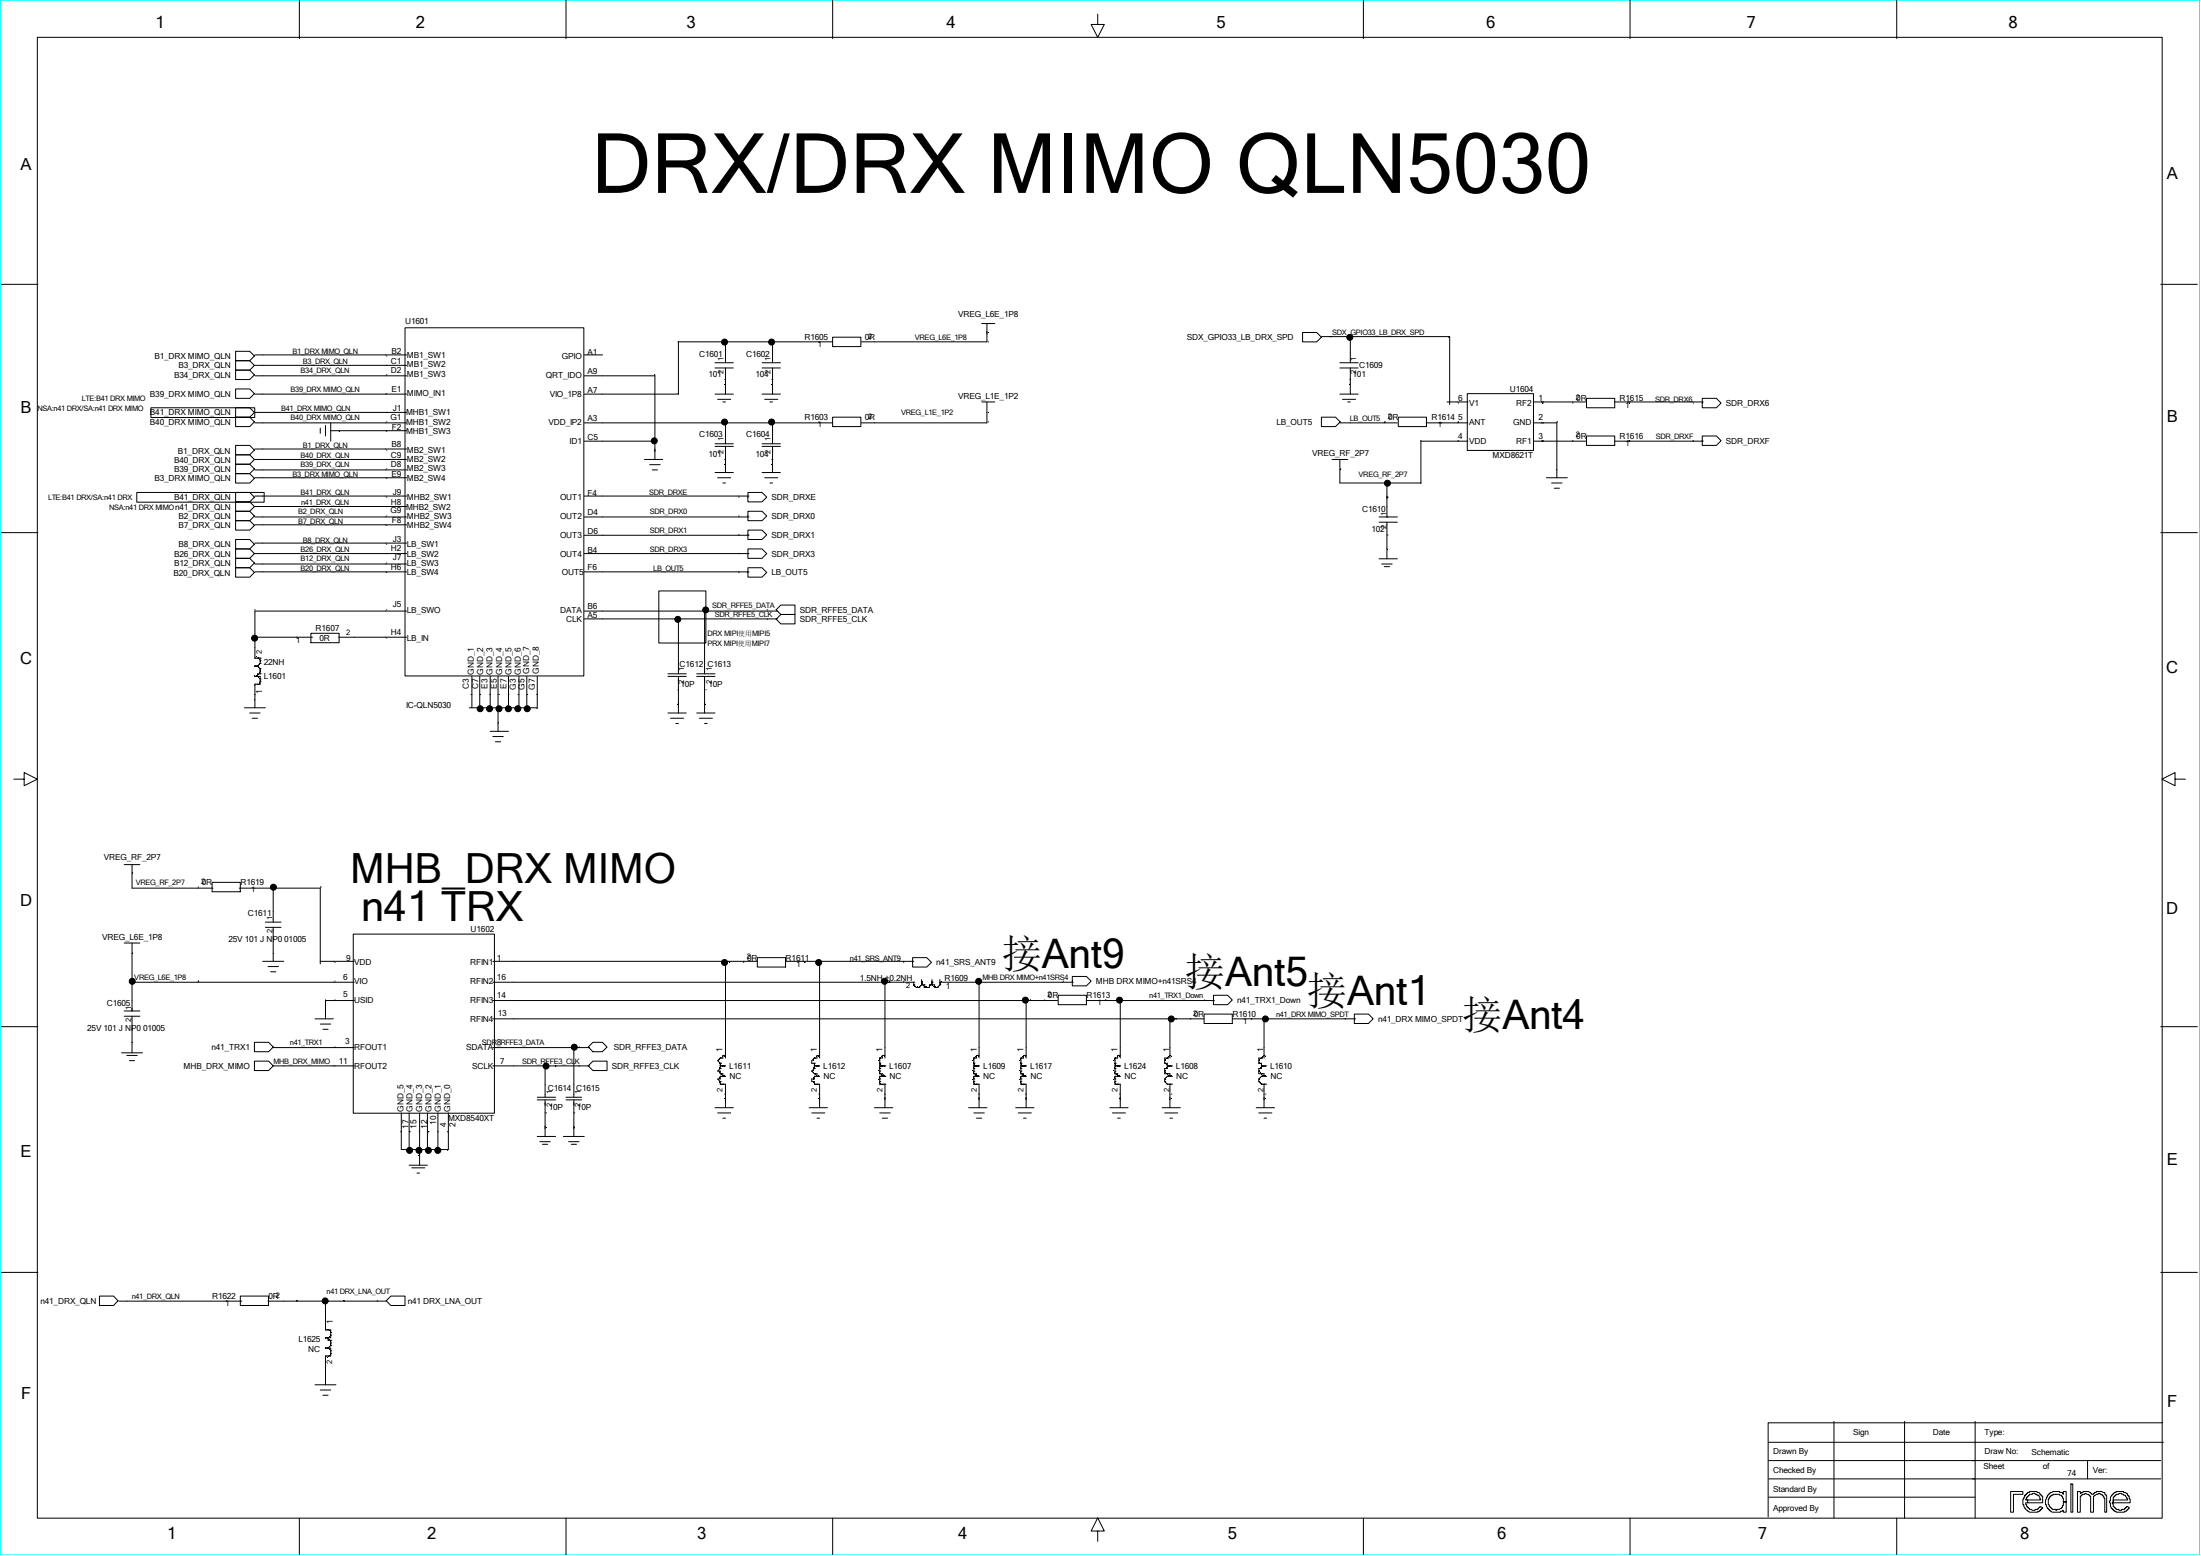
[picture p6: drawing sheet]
<svg xmlns="http://www.w3.org/2000/svg" width="297mm" height="210mm" viewBox="0 0 297 210" stroke-linecap="round" stroke-linejoin="round" font-family="sans-serif">
<path d="M.1 0h296.7v209.8h-296.7z" fill="none" stroke="#0ff" stroke-width=".13"/>
<g fill="none" stroke="#000" stroke-width=".13">
<path d="M40.4 0v5.2M76.4 0v5.2M112.4 0v5.2M184 0v5.2M220 0v5.2M255.9 0v5.2M5 5h286.8v199.9h-286.8zM148.1 1.9v1.4h.9l-.9 1.7-.9-1.7h.9M.2 38.4h4.9M291.6 38.4h4.9M20.4 55h14v1.3h-14zM31.8 47.4h1.9l.6 .6-.6 .7h-1.9z"/>
<path d="M31.8 52.5h1.9l.6 .6-.6 .7h-1.9zM31.8 56.3h1.9l.6 .6-.6 .7h-1.9zM31.8 48.7h1.9l.6 .6-.6 .7h-1.9zM31.8 50h1.9l.6 .6-.6 .6h-1.9zM31.8 55h1.9l.6 .7-.6 .6h-1.9zM34.4 47.9h20.5M34.4 53.2h20.5M34.4 57.1h20.5M34.4 49.3h20.5M34.4 50.7h20.5M34.4 55.7h20.5M43.2 57.8v.7"/>
<path d="M43.9 57.4v1.4M44.6 58.1h10.3M44.6 57.1v2.4M54.7 44.2h24.1v47h-24.1zM78.8 47.9h2.5M78.8 57.1h33.6M78.8 50.7h9.6v11.3M78.8 59.5h9.6M96.5 53.2h2.5M96.5 49.7h2.5M96.5 49h2.5M96.5 59.9h2.5"/>
<path d="M96.8 53.9h1.8M97.5 54.2h.4M97.9 46.1v2.9M97.9 49.7v3.5M97.9 57.1v2.8M102.8 53.2h2.5M102.8 49.7h2.5M102.8 49h2.5M102.8 59.9h2.5M103.2 53.9h1.8M103.9 54.2h.3M104.2 46.1v2.9"/>
<path d="M104.2 49.7v3.5M104.2 57.1v2.8M112.4 45.5h3.8v1.3h-3.8zM112.4 56.3h3.8v1.3h-3.8zM112.4 46.1h-20.9v7.1h-12.7M132.5 54.2h1.7M132.5 43.7h1.7M133.2 43.7v2.4h-17M133.2 54.2v2.9h-17M175.8 44.9h1.9l.6 .6-.6 .6h-1.9zM178.3 56.3h1.9l.6 .6-.6 .7h-1.9zM178.3 45.4h17.3v9.2"/>
<path d="M180.8 53.2h2.5M180.8 49.7h2.5M180.8 49h2.5M180.8 57.1h7.8M181.2 53.9h1.7M181.9 54.2h.3M182.2 45.4v3.6M182.2 49.7v3.5M188.7 56.3h3.8v1.3h-3.8zM192.4 57.1h5.7M195.3 54.2h2.8M198 53.1h8.9v7.7h-8.9z"/>
<path d="M198.1 59.5h-6.4v5.7h-10.9v-3.2M206.9 54.2h7.1M206.9 57.1h3.2v7.4M206.9 59.5h7.1M214.1 53.8h3.8v1.2h-3.8zM214.1 58.8h3.8v1.3h-3.8zM217.8 54.2h12M217.8 59.5h12M229.7 53.8h1.9l.6 .6-.6 .6h-1.9zM229.7 58.8h1.9l.6 .7-.6 .6h-1.9zM.2 71.9h4.9M18.5 66.5h17.1v1.3h-17.1z"/>
<path d="M31.8 69h1.9l.6 .6-.6 .7h-1.9zM31.8 70.3h1.9l.6 .6-.6 .6h-1.9zM31.8 62.7h1.9l.6 .6-.6 .6h-1.9zM31.8 72.8h1.9l.6 .6-.6 .7h-1.9zM31.8 74.1h1.9l.6 .6-.6 .7h-1.9zM31.8 75.4h1.9l.6 .6-.6 .6h-1.9zM31.8 66.5h1.9l.6 .6-.6 .6h-1.9zM31.8 63.9h1.9l.6 .7-.6 .6h-1.9zM31.8 60.1h1.9l.6 .6-.6 .7h-1.9zM31.8 61.4h1.9l.6 .6-.6 .7h-1.9zM31.8 76.6h1.9l.6 .7-.6 .6h-1.9zM31.8 67.7h1.9l.6 .7-.6 .6h-1.9z"/>
<path d="M34.4 66.9h20.5M34.4 77.2h20.5M34.4 69.8h20.5M34.4 70.8h20.5M34.4 63.4h20.5M34.4 64.5h20.5M34.4 62h20.5M34.4 74.7h20.5M34.4 73.3h20.5M34.4 76.1h20.5M34.4 60.6h20.5M34.4 68.4h20.5"/>
<path d="M78.8 66.9h22.3M78.8 77.2h22.3M78.8 69.8h22.3M78.8 72.2h22.3M78.8 74.7h22.3M87 62h2.4M87.7 62.7h1.4M88 63.4h.7M88.9 79.8h6.3v7h-6.3zM96.5 60.2h2.5M96.5 63.8h2.5M96.8 64.5h1.8"/>
<path d="M97.5 65.2h.4M97.9 60.2v3.6M100.9 66.5h1.9l.7 .6-.7 .6h-1.9zM100.9 76.6h1.9l.7 .7-.7 .6h-1.9zM100.9 69h1.9l.7 .6-.7 .7h-1.9zM100.9 71.5h1.9l.7 .7-.7 .6h-1.9zM100.9 74.1h1.9l.7 .6-.7 .7h-1.9zM102.8 60.2h2.5M102.8 63.8h2.5M103.2 64.5h1.8M103.9 65.2h.3M104.2 60.2v3.6"/>
<path d="M179.7 62h2.2M186.1 69.8h2.5M186.1 75.4h2.5M186.1 70.5h2.5M186.4 76.1h1.5M186.8 76.5h.7M187.1 69.8h.1M187.1 65.2v4.6M187.1 70.5v4.9M208.7 64.5h2.8M209.4 65.2h1.4M209.7 65.9h.7"/>
<path d="M291.6 71.9h4.9M33 95.5h2.8M33.7 96.2h1.4M34 96.9h.7M34.4 92.3h.1M34.4 91.3h.1M34.4 89.9h.1M34.4 88.8h.1M34.4 92.3v3.2M34.4 91.3h.7v1h-.7M34.4 89.9h.3M34.4 88.8h.7"/>
<path d="M34.4 86h7.8M34.7 92.3h.1M34.7 91.3h.1M34.7 89.9h.1M34.7 88.8h.1M34.7 89.9l.4 .3M35.1 92h.1M35.1 91.6h.1M35.1 90.9h.1M35.1 90.2h.1M35.1 89.5h.1M35.1 89.2h.1"/>
<path d="M35.1 88.8h.1M35.1 88.8v.7M35.1 90.2v.7M35.1 90.9h-.4v.4M35.1 89.5l-.4 .4M42 85.5h3.8v1.2h-3.8zM45.7 86h9.2M54.9 82.5h-20.5v6.3M63.7 91.3v4.2M64.7 91.3v4.2M66.1 98.7h2.5M66.1 91.3v4.2"/>
<path d="M66.5 99.4h1.4M67.2 91.3v7.4M68.6 91.3v4.2M70 91.3v4.2M71.1 91.3v4.2M72.5 91.3v4.2h-9.2M78.8 83.5h26.2M78.8 82.5h26.2M90.1 91.3h2.5M90.1 90.9h2.5M90.1 96.2h2.5M90.5 96.9h1.8"/>
<path d="M91.2 97.6h.3M91.5 83.5v7.4M91.5 91.3v4.9M94 91.3h2.5M94 90.9h2.5M94 96.2h2.5M94.4 96.9h1.7M95.1 82.5v8.4M95.1 91.3v4.9M95.1 97.6h.3M104.7 82.3l.7-.6h1.9v1.2h-1.9zM105.4 82.9h1.9v1.3h-1.9l-.7-.6z"/>
<path d="M1.9 105.2h1.4v-.9l1.7 .9-1.7 .8v-.8M16.8 116.7h2.1M17.8 116.7v3.2h11M28.6 119.1h3.8v1.3h-3.8zM32.3 119.9h10.9v10.2M36.9 119.9v4.6M66.9 100.1h.7M293.5 105.2v-.9l-1.8 .9 1.8 .8v-.8h1.4M.2 138.6h4.9M16.8 127.3h2.1M16.8 137.2h2.1M16.8 136.4h2.1"/>
<path d="M17.8 132.6h30M17.8 127.3v9.1M17.8 137.2v4.9M35.5 129.7h2.8M35.8 125.2h2.1M35.8 124.5h2.1M36.2 130.4h1.4M36.5 131.2h.7M36.9 125.2v4.5M42.5 137.5h2.5M43.2 129.7h4.6M43.2 138.2h1.4"/>
<path d="M43.6 138.9h.7M47.7 126.1h19v24.1h-19zM47.8 135h-3.9v2.5M66.5 135h76.2M66.5 132.6h56.8M66.5 129.7h35.6M66.5 137.5h96M97.9 129.7v13.1M102.2 129.2h3.8v1.3h-3.8zM106 129.7h17.3M110.6 129.7v13.1M119.4 132.6v10.2"/>
<path d="M123.1 129.2h2l.6 .7-.6 .6h-2zM123.3 132.6h.1M123.3 132.9h.1M123.3 132.6v.3M123.3 132.9l.3 .4M123.6 133.3h.1M123.6 133.3h.4M124 133.3h.1M124.4 132.6h.1M124.4 132.9h.1M124.4 132.9h.3M124.4 132.2v.7"/>
<path d="M124.4 132.9l-.4 .4M124.7 132.9h.1M124.7 132.9v.4h.7v-.4h.7v.4M125.1 133.3h.1M125.8 132.6h.1M125.8 132.9h.1M125.8 132.2v.7M126.1 133.3h.1M126.1 133.3h.4M126.5 133.3h.1M126.8 132.9h.1M126.8 132.6h.1"/>
<path d="M126.8 132.6h18M126.8 132.9l-.3 .4M126.8 132.2v.7M132.1 132.6v10.2M138.5 135v7.8M142.8 134.3h3.8v1.3h-3.8zM144.7 131.8h1.9l.6 .6-.6 .7h-1.9zM146.6 135h17.3M151.2 135v7.8M157.9 137.5v5.3M162.5 136.9h3.8v1.2h-3.8zM163.7 134.3h2l.6 .7-.6 .6h-2z"/>
<path d="M166.3 137.5h16.6M170.6 137.5v5.3M182.8 136.9h1.9l.6 .6-.6 .6h-1.9zM291.6 138.6h4.9M16.4 142.1h2.8M17.1 142.4h1.4M17.5 143.1h.7M34.3 140.7h1.9l.7 .6-.7 .6h-1.9zM34.3 143.2h1.9l.7 .6-.7 .7h-1.9zM36.9 141.4h10.9M36.9 143.9h10.9M54.2 150.2v4.9h6.3v-4.9"/>
<path d="M55.2 150.2v4.9M55.2 157.3h2.5M55.6 157.6h1.7M56.3 158.3h.3M56.6 150.2v7.1M57.7 150.2v4.9M59.1 150.2v4.9M66.5 141.4h13.1M66.5 143.9h13.1M72.5 148.4h2.5M72.5 148.1h2.5M72.5 153.4h2.5"/>
<path d="M72.8 154.1h1.5M73.2 154.4h.7M73.6 143.9v4.2M73.6 148.4v5M76 153.4h2.8M76.4 148.4h2.1M76.4 148.1h2.1M76.7 154.1h1.4M77.1 154.4h.7M77.4 141.4v6.7M77.4 148.4v5M79.4 143.8l.6-.6h1.9v1.3h-1.9z"/>
<path d="M79.4 141.3l.6-.6h1.3l.6 .6-.6 .6h-1.3zM96.5 149.5h2.5M96.8 150.2h1.8M97.2 142.8h.1M97.2 143.5h.1M97.2 144.2h.1M97.2 144.9h.1M97.2 145.3h.1M97.2 146h.1M97.2 146.3h.1M97.2 146.3h.7v3.2M97.2 143.9h.7"/>
<path d="M97.2 144.9h.3v.4M97.2 145.3h.7M97.2 142.8l-.4 .3 .4 .4M97.2 143.5v.7M97.2 144.2l-.4 .4h.4v.3M97.2 145.3v.3h-.4l.4 .4M97.2 146v.3M97.5 143.9h.1M97.5 145.3h.1M97.5 146.3h.1M97.5 150.9h.4M97.9 142.4h-.4v.4h-.3"/>
<path d="M109.2 149.5h2.5M109.5 144.6h.1M109.5 150.2h1.8M109.5 144.6l.4 .3M109.9 142.8h.1M109.9 143.5h.1M109.9 144.2h.1M109.9 144.9h.1M109.9 145.3h.1M109.9 146.3h.1M109.9 143.9h.7M109.9 144.9h.3v.4"/>
<path d="M109.9 145.3h.7M109.9 146.3h.7v3.2M109.9 145.3v.3h-.4v.4h.4v.3M109.9 142.8l-.4 .3v.4h.4M109.9 143.5v.7M109.9 144.2l-.4 .4M110.2 143.9h.1M110.2 145.3h.1M110.2 146.3h.1M110.2 150.9h.4M110.6 142.4h-.4v.4h-.3M118 149.5h2.5"/>
<path d="M118.7 142.8h.1M118.7 143.5h.1M118.7 144.2h.1M118.7 144.6h.1M118.7 144.9h.1M118.7 145.3h.1M118.7 145.6h.1M118.7 146h.1M118.7 146.3h.1M118.7 142.8v2.1M118.7 145.3v1M118.7 143.9h.7"/>
<path d="M118.7 144.9h.4l.3 .4M118.7 145.3h.7M118.7 146.3h.7M118.7 150.2h1.4M119.1 143.9h.1M119.1 145.3h.1M119.1 150.9h.7M119.4 143.9h.1M119.4 145.3h.1M119.4 146.3h.1M119.4 146.3v3.2M119.4 142.4h-.3v.4h-.4"/>
<path d="M130.7 149.5h2.5M131.4 142.8h.1M131.4 143.5h.1M131.4 144.2h.1M131.4 144.6h.1M131.4 144.9h.1M131.4 145.3h.1M131.4 145.6h.1M131.4 146h.1M131.4 146.3h.1M131.4 143.9h.7M131.4 144.9h.4v.4"/>
<path d="M131.4 145.3h.7M131.4 146.3h.7v3.2M131.4 142.8v2.1M131.4 145.3v1M131.4 150.2h1.4M131.8 143.9h.1M131.8 145.3h.1M131.8 146.3h.1M131.8 150.9h.7M132.1 142.4h-.3v.4h-.4M137.1 149.5h2.4M137.4 150.2h1.8"/>
<path d="M137.8 142.8h.1M137.8 143.5h.1M137.8 144.2h.1M137.8 144.6h.1M137.8 144.9h.1M137.8 145.3h.1M137.8 145.6h.1M137.8 146h.1M137.8 146.3h.1M137.8 143.9h.7M137.8 144.9h.3v.4M137.8 145.3h.7"/>
<path d="M137.8 146.3h.7v3.2M137.8 142.8v2.1M137.8 145.3v1M138.1 143.9h.1M138.1 145.3h.1M138.1 146.3h.1M138.1 150.9h.4M138.5 142.4h-.4v.4h-.3M149.8 149.5h2.4M150.1 150.2h1.8M150.5 142.8h.1M150.5 143.5h.1"/>
<path d="M150.5 144.2h.1M150.5 144.6h.1M150.5 144.9h.1M150.5 145.3h.1M150.5 145.6h.1M150.5 146h.1M150.5 146.3h.1M150.5 143.9h.7M150.5 144.9h.3v.4M150.5 145.3h.7M150.5 146.3h.7v3.2M150.5 142.8v2.1"/>
<path d="M150.5 145.3v1M150.8 143.9h.1M150.8 145.3h.1M150.8 146.3h.1M150.8 150.9h.4M151.2 142.4h-.4v.4h-.3M156.8 149.5h2.5M157.2 143.5h.1M157.2 144.6h.1M157.2 145.6h.1M157.2 146h.1M157.2 143.5h.3v.7h-.3v.7h.7v.4"/>
<path d="M157.2 150.2h1.7M157.2 145.6v.4M157.2 146l.3 .3M157.5 142.8h.1M157.5 143.9h.1M157.5 144.9h.1M157.5 145.3h.1M157.5 146.3h.1M157.5 142.8h-.3v.7M157.5 143.9h.7M157.5 145.3h.7M157.5 146.3h.7"/>
<path d="M157.5 145.3l-.3 .3M157.9 142.4h.1M157.9 143.9h.1M157.9 145.3h.1M157.9 146.3h.1M157.9 150.9h.3M157.9 146.3v3.2M157.9 142.4l-.4 .4M169.5 149.5h2.5M169.9 143.5h.1M169.9 144.6h.1M169.9 145.6h.1"/>
<path d="M169.9 146h.1M169.9 143.5h.3v.7h-.3v.7h.7v.4M169.9 150.2h1.7M169.9 145.6v.4M169.9 146l.3 .3M170.2 142.8h.1M170.2 143.9h.1M170.2 144.9h.1M170.2 145.3h.1M170.2 146.3h.1M170.2 142.8h-.3v.7M170.2 143.9h.7"/>
<path d="M170.2 145.3h.7M170.2 146.3h.7M170.2 145.3l-.3 .3M170.6 142.4h.1M170.6 143.9h.1M170.6 145.3h.1M170.6 146.3h.1M170.6 150.9h.3M170.6 146.3v3.2M170.6 142.4l-.4 .4M.2 171.7h4.9M13.4 174.9h1.9l.6 .7-.6 .6h-1.9z"/>
<path d="M16.1 175.6h16.5M32.4 174.9h3.8v1.3h-3.8zM36.2 175.6h15.8M43.9 179.5h.1M43.9 179.5h.7v1h-.7M43.9 175.6v3.9M44.3 179.5h.1M44.6 179.8h.1M52.1 175.6l.6-.7h2v1.3h-2zM291.6 171.7h4.9M42.5 186.9h2.8M43.2 187.6h1.4"/>
<path d="M43.6 188.3h.7M43.9 180.5h.1M43.9 182h.1M43.9 183h.1M43.9 182h.7v1h-.7M43.9 183v3.9M44.3 180.5h.1M44.3 182h.1M44.3 183h.1M44.3 180.5v.4h.3M44.6 180.2h.1M44.6 181.6h.1"/>
<path d="M44.6 181.2h.1M44.6 180.9h.1M44.6 182.7h.1M44.6 182.3h.1M44.6 180.9v.7M44.6 181.6l-.3 .4M238.7 194.7h53.2M238.7 199.6h52.9M238.7 197.1h52.9M247.5 191.8v13.1M257 191.8v13.1M266.5 191.8v13.1"/>
<path d="M281.7 197.1v2.5M291.8 192h-53.2v12.7M40.4 204.9v4.9M76.4 204.9v4.9M112.4 204.9v4.9M148.1 206.6h.9l-.9-1.7-.9 1.7h.9v1.4M184 204.9v4.9M220 204.9v4.9M238.7 202.1h27.8M255.9 204.9v4.9M271.3 201.3h1.7v.4h-1.3v2.4h-.4zM273.2 201.8h.1v-.1l.3-.2v-.1h.3v-.1h1v.1h.2l.2 .3h.1v.1l.2 .1v.9h-2v-.4h1.8v-.1h-.1l-.2-.5h-.2v-.1h-.3v-.2h-.4v.2h-.3v.1h-.2v.1l-.2 .2v.2h-.2v.1h.3v.4h-.3v.3h.2v.2l.2 .2v.1h.2v.1h.2l.1 .1 .8-.1 .1-.2h.2v-.2l.3 .2v.1l-.2 .1-.1 .3h-.3v.1h-1.1l-.3-.1v-.2h-.1l-.2-.2h-.1l-.1-.5h-.1v-.8h.1z"/>
<path d="M276.4 201.7h.1l.1-.3h.3l.1-.1h.9v.1h.4l.1 .3v-.4h.4v1.4h-.4v-.5h-.1v-.3h-.1v-.1h-.3v-.1h-.9v.1h-.2v.1l-.3 .2v.2h-.1v.8h.1v.2h.1v.2h.2l.1 .2h.5v.1h.1v-.1h.4l.3-.1v-.1h.1v-.3h.1v-.5h.4v1.4h-.4v-.3h-.1v.2h-.3v.1h-1.1l-.3-.1-.1-.3h-.1v-.1h-.1l-.2-.3v-.2h-.1v-.7zM279.4 200.3h.3v3.8h-.3zM280.3 201.3h.4v.2h.1v-.1h.3v-.1h.8l.2 .1 .1 .3h.3l.1-.3h.3v-.1h.7l.2 .1h.2v.3l.3 .1v2.3h-.3v-1.9h-.1v-.3h-.1l-.2-.2h-.2v-.2h-.3v.2h-.2l-.3 .1v.1h-.1v2.2h-.4v-2.2h-.1l-.1-.2h-.3l-.1-.2h-.2v.2h-.3l-.2 .2h-.1v2.2h-.4zM284.9 201.8h.1v-.1l.3-.2v-.1h.2v-.1h1.1v.1l.5 .1v.3l.2 .1v.4h.1v.5h-2.2v-.4h1.9v-.2h-.2l-.1-.4-.5-.1v-.2h-.4v.2h-.4v.1h-.1v.1l-.2 .2v.7h-.2v.1h.2v.4l.2 .2v.1h.1v.1h.4v.1l.8-.1 .1-.2h.1v-.2l.4 .2v.1l-.2 .1-.2 .3h-.2v.1h-1.2v-.1h-.2v-.2h-.1l-.2-.2h-.1l-.1-.3v-.5h-.2z"/>
<circle cx="88.3" cy="59.5" r=".4"/>
<circle cx="97.8" cy="46.2" r=".4"/>
<circle cx="97.8" cy="57" r=".4"/>
<circle cx="104.1" cy="57" r=".4"/>
<circle cx="104.1" cy="46.2" r=".4"/>
<circle cx="182.1" cy="45.5" r=".4"/>
<circle cx="187.2" cy="65.2" r=".4"/>
<circle cx="34.4" cy="86.1" r=".4"/>
<circle cx="64.8" cy="95.7" r=".4"/>
<circle cx="66.1" cy="95.7" r=".4"/>
<circle cx="67.3" cy="95.7" r=".4"/>
<circle cx="68.6" cy="95.7" r=".4"/>
<circle cx="69.9" cy="95.7" r=".4"/>
<circle cx="71.1" cy="95.7" r=".4"/>
<circle cx="91.5" cy="83.6" r=".4"/>
<circle cx="95.2" cy="82.3" r=".4"/>
<circle cx="36.9" cy="119.7" r=".4"/>
<circle cx="17.8" cy="132.4" r=".4"/>
<circle cx="97.8" cy="129.9" r=".4"/>
<circle cx="110.5" cy="129.9" r=".4"/>
<circle cx="119.4" cy="132.4" r=".4"/>
<circle cx="132.1" cy="132.4" r=".4"/>
<circle cx="138.4" cy="135" r=".4"/>
<circle cx="151.1" cy="135" r=".4"/>
<circle cx="158.1" cy="137.5" r=".4"/>
<circle cx="170.8" cy="137.5" r=".4"/>
<circle cx="55.3" cy="155.3" r=".4"/>
<circle cx="56.5" cy="155.3" r=".4"/>
<circle cx="57.8" cy="155.3" r=".4"/>
<circle cx="59.1" cy="155.3" r=".4"/>
<circle cx="73.7" cy="143.9" r=".4"/>
<circle cx="77.5" cy="141.3" r=".4"/>
<circle cx="43.9" cy="175.6" r=".4"/>
</g>
<g fill="#000">
<circle cx="88.3" cy="59.5" r=".41"/>
<circle cx="97.8" cy="46.2" r=".41"/>
<circle cx="97.8" cy="57" r=".41"/>
<circle cx="104.1" cy="46.2" r=".41"/>
<circle cx="104.1" cy="57" r=".41"/>
<circle cx="182.1" cy="45.5" r=".41"/>
<circle cx="187.2" cy="65.2" r=".41"/>
<circle cx="34.4" cy="86.1" r=".41"/>
<circle cx="64.8" cy="95.7" r=".41"/>
<circle cx="66.1" cy="95.7" r=".41"/>
<circle cx="67.3" cy="95.7" r=".41"/>
<circle cx="68.6" cy="95.7" r=".41"/>
<circle cx="69.9" cy="95.7" r=".41"/>
<circle cx="71.1" cy="95.7" r=".41"/>
<circle cx="91.5" cy="83.6" r=".41"/>
<circle cx="95.2" cy="82.3" r=".41"/>
<circle cx="36.9" cy="119.7" r=".41"/>
<circle cx="17.8" cy="132.4" r=".41"/>
<circle cx="97.8" cy="129.9" r=".41"/>
<circle cx="110.5" cy="129.9" r=".41"/>
<circle cx="119.4" cy="132.4" r=".41"/>
<circle cx="132.1" cy="132.4" r=".41"/>
<circle cx="138.4" cy="135" r=".41"/>
<circle cx="151.1" cy="135" r=".41"/>
<circle cx="158.1" cy="137.5" r=".41"/>
<circle cx="170.8" cy="137.5" r=".41"/>
<circle cx="55.3" cy="155.3" r=".41"/>
<circle cx="56.5" cy="155.3" r=".41"/>
<circle cx="57.8" cy="155.3" r=".41"/>
<circle cx="59.1" cy="155.3" r=".41"/>
<circle cx="73.7" cy="143.9" r=".41"/>
<circle cx="77.5" cy="141.3" r=".41"/>
<circle cx="43.9" cy="175.6" r=".41"/>
</g>
<text font-size="11.2" x="79.8" y="26">DRX/DRX MIMO QLN5030</text>
<g font-size="5.6">
<text x="47.2" y="119.2">MHB_DRX MIMO</text>
<text x="48.7" y="124.2">n41 TRX</text>
</g>
<g font-size="5.4">
<text x="135.2" y="130.6">接Ant9</text>
<text x="159.9" y="133.1">接Ant5</text>
<text x="176.4" y="135.7">接Ant1</text>
<text x="197.3" y="138.9">接Ant4</text>
</g>
<g font-size="2.2">
<text x="21" y="3.8">1</text>
<text x="56.1" y="3.8">2</text>
<text x="92.6" y="3.8">3</text>
<text x="127.7" y="3.8">4</text>
<text x="164.2" y="3.8">5</text>
<text x="200.6" y="3.8">6</text>
<text x="235.7" y="3.8">7</text>
<text x="271" y="3.8">8</text>
<text x="2.8" y="23">A</text>
<text x="292.4" y="24.1">A</text>
<text x="2.8" y="55.8">B</text>
<text x="292.4" y="56.9">B</text>
<text x="2.7" y="89.7">C</text>
<text x="292.3" y="90.8">C</text>
<text x="2.7" y="122.3">D</text>
<text x="292.3" y="123.4">D</text>
<text x="2.8" y="156.1">E</text>
<text x="292.4" y="157.3">E</text>
<text x="2.8" y="188.8">F</text>
<text x="292.4" y="189.9">F</text>
<text x="22.6" y="207.8">1</text>
<text x="57.7" y="207.8">2</text>
<text x="94.1" y="207.8">3</text>
<text x="129.3" y="207.8">4</text>
<text x="165.7" y="207.8">5</text>
<text x="202" y="207.8">6</text>
<text x="237.2" y="207.8">7</text>
<text x="272.6" y="207.8">8</text>
</g>
<g font-size="1.1">
<text x="52.8" y="47.8">B2</text>
<text x="54.7" y="43.8">U1601</text>
<text x="79.3" y="47.9">A1</text>
<text x="108.6" y="45.9">R1605</text>
<text x="116.7" y="45.9">0R</text>
<text x="129.3" y="42.7">VREG_L6E_1P8</text>
<text x="160.2" y="45.9">SDX_GPIO33_LB_DRX_SPD</text>
<text x="20.2" y="53.5">B39_DRX MIMO_QLN</text>
<text x="20.8" y="48.5">B1_DRX MIMO_QLN</text>
<text x="23.5" y="51">B34_DRX_QLN</text>
<text x="24.1" y="49.7">B3_DRX_QLN</text>
<text x="52.8" y="50.4">D2</text>
<text x="52.8" y="49.1">C1</text>
<text x="52.8" y="52.9">E1</text>
<text x="54.9" y="48.3">MB1_SW1</text>
<text x="54.9" y="49.6">MB1_SW2</text>
<text x="54.9" y="50.9">MB1_SW3</text>
<text x="54.9" y="53.4">MIMO_IN1</text>
<text x="73.7" y="51">QRT_IDO</text>
<text x="74.2" y="53.5">VIO_1P8</text>
<text x="75.8" y="48.5">GPIO</text>
<text x="79.3" y="53">A7</text>
<text x="79.3" y="50.5">A9</text>
<text x="94.3" y="48.2">C1601</text>
<text x="95.6" y="50.9">101</text>
<text x="100.7" y="48.2">C1602</text>
<text x="101.9" y="50.9">104</text>
<text x="129.3" y="53.9">VREG_L1E_1P2</text>
<text x="182.5" y="50.9">101</text>
<text x="183.4" y="49.7">C1609</text>
<text x="203.7" y="52.9">U1604</text>
<text x="20.2" y="57.3">B40_DRX MIMO_QLN</text>
<text x="20.2" y="56.1">B41_DRX MIMO_QLN</text>
<text x="52.7" y="56.7">G1</text>
<text x="52.9" y="58">F2</text>
<text x="53" y="55.4">J1</text>
<text x="54.8" y="56.1">MHB1_SW1</text>
<text x="54.8" y="57.3">MHB1_SW2</text>
<text x="54.8" y="58.6">MHB1_SW3</text>
<text x="74" y="57.3">VDD_IP2</text>
<text x="76.8" y="59.9">ID1</text>
<text x="79.3" y="59.4">C5</text>
<text x="79.3" y="56.8">A3</text>
<text x="94.3" y="59">C1603</text>
<text x="100.7" y="59">C1604</text>
<text x="108.6" y="56.7">R1603</text>
<text x="116.7" y="56.7">0R</text>
<text x="172.2" y="57.3">LB_OUT5</text>
<text x="187.3" y="56.7">0R</text>
<text x="193.1" y="56.7">R1614</text>
<text x="196.7" y="59.3">4</text>
<text x="196.7" y="56.7">5</text>
<text x="196.7" y="54.2">6</text>
<text x="198.3" y="54.8">V1</text>
<text x="198.3" y="57.3">ANT</text>
<text x="198.3" y="59.9">VDD</text>
<text x="204.2" y="57.3">GND</text>
<text x="204.6" y="54.8">RF2</text>
<text x="204.6" y="59.9">RF1</text>
<text x="207.6" y="59.3">3</text>
<text x="207.6" y="56.7">2</text>
<text x="207.6" y="54.2">1</text>
<text x="212.7" y="54.2">0R</text>
<text x="212.7" y="59.3">0R</text>
<text x="218.5" y="54.2">R1615</text>
<text x="218.5" y="59.3">R1616</text>
<text x="232.9" y="54.8">SDR_DRX6</text>
<text x="232.9" y="59.9">SDR_DRXF</text>
<text x="20.8" y="65">B3_DRX MIMO_QLN</text>
<text x="23.5" y="63.7">B39_DRX_QLN</text>
<text x="23.5" y="62.4">B40_DRX_QLN</text>
<text x="24" y="61.3">B1_DRX_QLN</text>
<text x="52.8" y="61.8">C9</text>
<text x="52.8" y="63.1">D8</text>
<text x="52.8" y="60.4">B8</text>
<text x="52.8" y="64.3">E9</text>
<text x="54.9" y="65">MB2_SW4</text>
<text x="54.9" y="61.2">MB2_SW1</text>
<text x="54.9" y="63.6">MB2_SW3</text>
<text x="54.9" y="62.3">MB2_SW2</text>
<text x="95.6" y="61.7">101</text>
<text x="101.9" y="61.7">104</text>
<text x="177.1" y="61.5">VREG_RF_2P7</text>
<text x="201.4" y="61.8">MXD8621T</text>
<text x="23.5" y="67.5">B41_DRX_QLN</text>
<text x="24.1" y="70">B2_DRX_QLN</text>
<text x="24.1" y="71.3">B7_DRX_QLN</text>
<text x="52.7" y="69.3">G9</text>
<text x="52.8" y="68.1">H8</text>
<text x="52.9" y="70.6">F8</text>
<text x="53" y="66.7">J9</text>
<text x="54.8" y="68.8">MHB2_SW2</text>
<text x="54.9" y="67.5">MHB2_SW1</text>
<text x="54.9" y="70">MHB2_SW3</text>
<text x="54.9" y="71.3">MHB2_SW4</text>
<text x="75.6" y="67.5">OUT1</text>
<text x="75.6" y="70">OUT2</text>
<text x="79.3" y="69.5">D4</text>
<text x="79.3" y="67">F4</text>
<text x="104.1" y="67.5">SDR_DRXE</text>
<text x="104.1" y="70">SDR_DRX0</text>
<text x="183.8" y="69.2">C1610</text>
<text x="185.1" y="71.8">102</text>
<text x="23.4" y="77.8">B20_DRX_QLN</text>
<text x="23.5" y="75.1">B26_DRX_QLN</text>
<text x="23.5" y="76.4">B12_DRX_QLN</text>
<text x="24.1" y="73.9">B8_DRX_QLN</text>
<text x="52.8" y="74.4">H2</text>
<text x="52.8" y="76.9">H6</text>
<text x="53" y="73.1">J3</text>
<text x="53" y="75.6">J7</text>
<text x="54.9" y="77.7">LB_SW4</text>
<text x="54.9" y="75.1">LB_SW2</text>
<text x="54.9" y="76.4">LB_SW3</text>
<text x="54.9" y="73.9">LB_SW1</text>
<text x="75.6" y="75.1">OUT4</text>
<text x="75.6" y="72.6">OUT3</text>
<text x="75.8" y="77.7">OUT5</text>
<text x="79.3" y="72.1">D6</text>
<text x="79.3" y="74.6">B4</text>
<text x="79.3" y="76.9">F6</text>
<text x="104.1" y="77.7">LB_OUT5</text>
<text x="104.1" y="72.6">SDR_DRX1</text>
<text x="104.1" y="75.1">SDR_DRX3</text>
<text x="53" y="81.9">J5</text>
<text x="54.9" y="82.7">LB_SWO</text>
<text x="75.6" y="82.7">DATA</text>
<text x="76.4" y="84">CLK</text>
<text x="79.3" y="83.5">A5</text>
<text x="79.3" y="82.2">B6</text>
<text x="107.9" y="84">SDR_RFFE5_CLK</text>
<text x="107.9" y="82.7">SDR_RFFE5_DATA</text>
<text x="35.6" y="89.7">22NH</text>
<text x="42.6" y="85.1">R1607</text>
<text x="43.1" y="86.5">0R</text>
<text x="52.8" y="85.8">H4</text>
<text x="54.9" y="86.5">LB_IN</text>
<text x="35.4" y="93.7" transform="rotate(-90 35.4 93.7)">1</text>
<text x="35.6" y="91.6">L1601</text>
<text x="54.8" y="95.5">IC-QLN5030</text>
<text x="63.3" y="93" transform="rotate(-90 63.3 93)">C3</text>
<text x="63.9" y="91" transform="rotate(-90 63.9 91)">GND_1</text>
<text x="64.5" y="93" transform="rotate(-90 64.5 93)">C7</text>
<text x="65.2" y="91" transform="rotate(-90 65.2 91)">GND_2</text>
<text x="65.8" y="93" transform="rotate(-90 65.8 93)">E3</text>
<text x="66.5" y="91" transform="rotate(-90 66.5 91)">GND_3</text>
<text x="67.1" y="93" transform="rotate(-90 67.1 93)">E5</text>
<text x="67.7" y="91" transform="rotate(-90 67.7 91)">GND_4</text>
<text x="68.3" y="93" transform="rotate(-90 68.3 93)">E7</text>
<text x="69" y="91" transform="rotate(-90 69 91)">GND_5</text>
<text x="69.6" y="93.1" transform="rotate(-90 69.6 93.1)">G3</text>
<text x="70.3" y="91" transform="rotate(-90 70.3 91)">GND_6</text>
<text x="70.8" y="93.1" transform="rotate(-90 70.8 93.1)">G5</text>
<text x="71.4" y="90.9" transform="rotate(-90 71.4 90.9)">GND_7</text>
<text x="72.2" y="93.1" transform="rotate(-90 72.2 93.1)">G7</text>
<text x="72.7" y="90.9" transform="rotate(-90 72.7 90.9)">GND_8</text>
<text x="91.7" y="90.1">C1612 C1613</text>
<text x="91.8" y="92.7">10P</text>
<text x="95.6" y="92.7">10P</text>
<text x="14" y="116.1">VREG_RF_2P7</text>
<text x="27.2" y="119.5">0R</text>
<text x="32.4" y="119.5">R1619</text>
<text x="33.4" y="123.7">C1611</text>
<text x="63.5" y="125.8">U1602</text>
<text x="13.8" y="126.9">VREG_L6E_1P8</text>
<text x="30.8" y="127.1">25V 101 J NP0 01005</text>
<text x="46.7" y="129.7">9</text>
<text x="47.8" y="130.3">VDD</text>
<text x="63.4" y="130.3">RFIN1</text>
<text x="67.1" y="129.7">1</text>
<text x="100.8" y="129.7">0R</text>
<text x="106" y="129.7">R1611</text>
<text x="126.3" y="130.3">n41_SRS_ANT9</text>
<text x="14.4" y="135.8">C1605</text>
<text x="46.3" y="132.2">6</text>
<text x="46.3" y="134.6">5</text>
<text x="47.8" y="132.8">VIO</text>
<text x="47.8" y="135.4">USID</text>
<text x="63.4" y="137.9">RFIN4</text>
<text x="63.4" y="132.8">RFIN2</text>
<text x="63.4" y="135.4">RFIN3</text>
<text x="67.1" y="132.2">16</text>
<text x="67.1" y="134.7">14</text>
<text x="67.2" y="137.2">13</text>
<text x="116" y="132.4">1.5NH ±0.2NH</text>
<text x="127.4" y="132.4">R1609</text>
<text x="127.6" y="133.5">1</text>
<text x="141.4" y="134.7">0R</text>
<text x="146.6" y="134.7">R1613</text>
<text x="147.9" y="132.8">MHB DRX MIMO+n41SRS4</text>
<text x="161.1" y="137.3">0R</text>
<text x="166.3" y="137.3">R1610</text>
<text x="166.9" y="135.4">n41_TRX1_Down</text>
<text x="185.9" y="137.9">n41_DRX MIMO_SPDT</text>
<text x="11.8" y="139.2">25V 101 J NP0 01005</text>
<text x="28.5" y="141.7">n41_TRX1</text>
<text x="45.7" y="143.6">11</text>
<text x="46.6" y="141">3</text>
<text x="47.8" y="141.7">RFOUT1</text>
<text x="62.9" y="141.7">SDATA</text>
<text x="67.1" y="141.1">8</text>
<text x="67.4" y="143.6">7</text>
<text x="82.8" y="141.7">SDR_RFFE3_DATA</text>
<text x="97.5" y="141.9" transform="rotate(-90 97.5 141.9)">1</text>
<text x="110.2" y="141.9" transform="rotate(-90 110.2 141.9)">1</text>
<text x="119.1" y="141.9" transform="rotate(-90 119.1 141.9)">1</text>
<text x="131.8" y="141.9" transform="rotate(-90 131.8 141.9)">1</text>
<text x="138.1" y="141.9" transform="rotate(-90 138.1 141.9)">1</text>
<text x="150.8" y="141.9" transform="rotate(-90 150.8 141.9)">1</text>
<text x="157.8" y="141.9" transform="rotate(-90 157.8 141.9)">1</text>
<text x="170.5" y="141.9" transform="rotate(-90 170.5 141.9)">1</text>
<text x="24.8" y="144.3">MHB_DRX_MIMO</text>
<text x="47.8" y="144.3">RFOUT2</text>
<text x="63.7" y="144.3">SCLK</text>
<text x="73.9" y="147.2">C1614 C1615</text>
<text x="74" y="149.9">10P</text>
<text x="77.9" y="149.9">10P</text>
<text x="82.6" y="144.3">SDR_RFFE3_CLK</text>
<text x="98.4" y="144.3">L1611</text>
<text x="98.4" y="145.7">NC</text>
<text x="111.1" y="144.3">L1612</text>
<text x="111.1" y="145.7">NC</text>
<text x="120" y="144.3">L1607</text>
<text x="120" y="145.7">NC</text>
<text x="132.7" y="145.7">NC</text>
<text x="132.7" y="144.3">L1609</text>
<text x="139" y="144.3">L1617</text>
<text x="139" y="145.7">NC</text>
<text x="151.7" y="144.3">L1624</text>
<text x="151.7" y="145.7">NC</text>
<text x="158.7" y="144.3">L1608</text>
<text x="158.7" y="145.7">NC</text>
<text x="171.4" y="144.3">L1610</text>
<text x="171.4" y="145.7">NC</text>
<text x="54.4" y="150.1" transform="rotate(-90 54.4 150.1)">GND_5</text>
<text x="55.1" y="152.4" transform="rotate(-90 55.1 152.4)">17</text>
<text x="55.7" y="150.1" transform="rotate(-90 55.7 150.1)">GND_4</text>
<text x="56.2" y="152.4" transform="rotate(-90 56.2 152.4)">15</text>
<text x="56.9" y="150.1" transform="rotate(-90 56.9 150.1)">GND_3</text>
<text x="57.7" y="152.4" transform="rotate(-90 57.7 152.4)">12</text>
<text x="58.2" y="150.1" transform="rotate(-90 58.2 150.1)">GND_2</text>
<text x="58.8" y="151.8" transform="rotate(-90 58.8 151.8)">10</text>
<text x="59.5" y="150.1" transform="rotate(-90 59.5 150.1)">GND_1</text>
<text x="60.2" y="152.1" transform="rotate(-90 60.2 152.1)">4</text>
<text x="60.5" y="151.3">MXD8540XT</text>
<text x="60.8" y="150.1" transform="rotate(-90 60.8 150.1)">GND_0</text>
<text x="61.5" y="152.1" transform="rotate(-90 61.5 152.1)">2</text>
<text x="5.5" y="176">n41_DRX_QLN</text>
<text x="28.6" y="175.3">R1622</text>
<text x="36.2" y="175.3">0R2</text>
<text x="44.9" y="178.7" transform="rotate(-90 44.9 178.7)">1</text>
<text x="55" y="176">n41 DRX_LNA_OUT</text>
<text x="40.3" y="181.1">L1625</text>
<text x="41.6" y="182.5">NC</text>
<text x="239.3" y="196.3">Drawn By</text>
<text x="250" y="193.7">Sign</text>
<text x="260.8" y="193.7">Date</text>
<text x="267.8" y="193.7">Type:</text>
<text x="267.8" y="196.3">Draw No:</text>
<text x="274.1" y="196.4">Schematic</text>
<text x="239.3" y="198.8">Checked By</text>
<text x="239.3" y="201.3">Standard By</text>
<text x="239.3" y="203.9">Approved By</text>
<text x="267.7" y="198.3">Sheet</text>
<text x="275.7" y="198.3">of</text>
<text x="279" y="199.2">74</text>
<text x="282.4" y="198.8">Ver:</text>
</g>
<g font-size="1">
<text x="39.5" y="47.8">B1_DRX MIMO_QLN</text>
<text x="110.4" y="46.8">1</text>
<text x="117.2" y="45.7">2</text>
<text x="123.5" y="45.9">VREG_L6E_1P8</text>
<text x="179.8" y="45.3">SDX_GPIO33_LB_DRX_SPD</text>
<text x="39.2" y="52.9">B39_DRX MIMO_QLN</text>
<text x="40.6" y="50.4">B34_DRX_QLN</text>
<text x="40.9" y="49.1">B3_DRX_QLN</text>
<text x="97.6" y="50.4" transform="rotate(-90 97.6 50.4)">2</text>
<text x="97.6" y="48.7" transform="rotate(-90 97.6 48.7)">1</text>
<text x="104" y="50.4" transform="rotate(-90 104 50.4)">2</text>
<text x="104" y="48.7" transform="rotate(-90 104 48.7)">1</text>
<text x="183" y="50.4" transform="rotate(-90 183 50.4)">2</text>
<text x="183" y="48.7" transform="rotate(-90 183 48.7)">1</text>
<text x="212.6" y="54">2</text>
<text x="5" y="55.4">NSA:n41 DRX/SA:n41 DRX MIMO</text>
<text x="11.1" y="54.2">LTE:B41 DRX MIMO</text>
<text x="37.9" y="55.4">B41_DRX MIMO_QLN</text>
<text x="39.2" y="56.7">B40_DRX MIMO_QLN</text>
<text x="97.6" y="59.5" transform="rotate(-90 97.6 59.5)">1</text>
<text x="104" y="59.5" transform="rotate(-90 104 59.5)">1</text>
<text x="110.4" y="57.6">1</text>
<text x="117.2" y="56.5">2</text>
<text x="121.6" y="56.1">VREG_L1E_1P2</text>
<text x="182.1" y="56.8">LB_OUT5</text>
<text x="187.3" y="56.5">2</text>
<text x="194" y="57.6">1</text>
<text x="212.6" y="59">2</text>
<text x="219.4" y="55.1">1</text>
<text x="223.3" y="54.2">SDR_DRX6</text>
<text x="223.4" y="59.3">SDR_DRXF</text>
<text x="39.5" y="64.3">B3_DRX MIMO_QLN</text>
<text x="40.6" y="63.1">B39_DRX_QLN</text>
<text x="40.6" y="61.8">B40_DRX_QLN</text>
<text x="40.9" y="60.5">B1_DRX_QLN</text>
<text x="97.6" y="61.2" transform="rotate(-90 97.6 61.2)">2</text>
<text x="104" y="61.2" transform="rotate(-90 104 61.2)">2</text>
<text x="183.3" y="64.3">VREG_RF_2P7</text>
<text x="219.4" y="60.1">1</text>
<text x="6.5" y="67.5">LTE:B41 DRX/SA:n41 DRX</text>
<text x="14.7" y="68.8">NSA:n41 DRX MIMOn41_DRX_QLN</text>
<text x="40.2" y="70.7">B7_DRX_QLN</text>
<text x="40.2" y="69.4">B2_DRX_QLN</text>
<text x="40.6" y="66.9">B41_DRX_QLN</text>
<text x="40.6" y="68.1">n41_DRX_QLN</text>
<text x="87.6" y="66.9">SDR_DRXE</text>
<text x="87.7" y="71.9">SDR_DRX1</text>
<text x="87.7" y="69.4">SDR_DRX0</text>
<text x="187.1" y="71.4" transform="rotate(-90 187.1 71.4)">2</text>
<text x="187.1" y="69.7" transform="rotate(-90 187.1 69.7)">1</text>
<text x="40.6" y="74.5">B26_DRX_QLN</text>
<text x="40.6" y="75.8">B12_DRX_QLN</text>
<text x="40.6" y="77">B20_DRX_QLN</text>
<text x="40.9" y="73.2">B8_DRX_QLN</text>
<text x="87.7" y="74.5">SDR_DRX3</text>
<text x="88.2" y="77">LB_OUT5</text>
<text x="96.1" y="82.1">SDR_RFFE5_DATA</text>
<text x="96.4" y="83.3">SDR_RFFE5_CLK</text>
<text x="35.3" y="88.2" transform="rotate(-90 35.3 88.2)">2</text>
<text x="40" y="86.8">1</text>
<text x="46.7" y="85.7">2</text>
<text x="95.5" y="85.9">DRX MIPI使用MIPI5</text>
<text x="95.5" y="87.1">PRX MIPI使用MIPI7</text>
<text x="92.3" y="92.3" transform="rotate(-90 92.3 92.3)">2</text>
<text x="92.3" y="90.6" transform="rotate(-90 92.3 90.6)">1</text>
<text x="96.1" y="92.3" transform="rotate(-90 96.1 92.3)">2</text>
<text x="96.1" y="90.6" transform="rotate(-90 96.1 90.6)">1</text>
<text x="18.3" y="119.5">VREG_RF_2P7</text>
<text x="27.1" y="119.3">2</text>
<text x="33.9" y="120.4">1</text>
<text x="36.7" y="125.9" transform="rotate(-90 36.7 125.9)">2</text>
<text x="36.7" y="124.2" transform="rotate(-90 36.7 124.2)">1</text>
<text x="100.8" y="129.4">2</text>
<text x="107.5" y="130.5">1</text>
<text x="114.7" y="129.7">n41_SRS_ANT9</text>
<text x="17.7" y="138" transform="rotate(-90 17.7 138)">2</text>
<text x="17.7" y="136.3" transform="rotate(-90 17.7 136.3)">1</text>
<text x="18.1" y="132.2">VREG_L6E_1P8</text>
<text x="122.3" y="133.3">2</text>
<text x="132.6" y="132.2">MHB DRX MIMO+n41SRS4</text>
<text x="141.4" y="134.5">2</text>
<text x="148.1" y="135.6">1</text>
<text x="155.1" y="134.7">n41_TRX1_Down</text>
<text x="161" y="137.1">2</text>
<text x="172.2" y="137.3">n41_DRX MIMO_SPDT</text>
<text x="36.9" y="143.6">MHB_DRX_MIMO</text>
<text x="39.1" y="141.1">n41_TRX1</text>
<text x="65" y="141.1">SDR_RFFE3_DATA</text>
<text x="70.5" y="143.6">SDR_RFFE3_CLK</text>
<text x="167.7" y="138.2">1</text>
<text x="74.5" y="149.4" transform="rotate(-90 74.5 149.4)">2</text>
<text x="74.5" y="147.7" transform="rotate(-90 74.5 147.7)">1</text>
<text x="78.3" y="149.4" transform="rotate(-90 78.3 149.4)">2</text>
<text x="78.3" y="147.7" transform="rotate(-90 78.3 147.7)">1</text>
<text x="97.5" y="147.3" transform="rotate(-90 97.5 147.3)">2</text>
<text x="110.2" y="147.3" transform="rotate(-90 110.2 147.3)">2</text>
<text x="119.1" y="147.3" transform="rotate(-90 119.1 147.3)">2</text>
<text x="131.8" y="147.3" transform="rotate(-90 131.8 147.3)">2</text>
<text x="138.1" y="147.3" transform="rotate(-90 138.1 147.3)">2</text>
<text x="150.8" y="147.3" transform="rotate(-90 150.8 147.3)">2</text>
<text x="157.8" y="147.3" transform="rotate(-90 157.8 147.3)">2</text>
<text x="170.5" y="147.3" transform="rotate(-90 170.5 147.3)">2</text>
<text x="17.8" y="175.3">n41_DRX_QLN</text>
<text x="30.4" y="176.2">1</text>
<text x="44.1" y="174.7">n41 DRX_LNA_OUT</text>
<text x="44.8" y="184.1" transform="rotate(-90 44.8 184.1)">2</text>
</g>
</svg>
